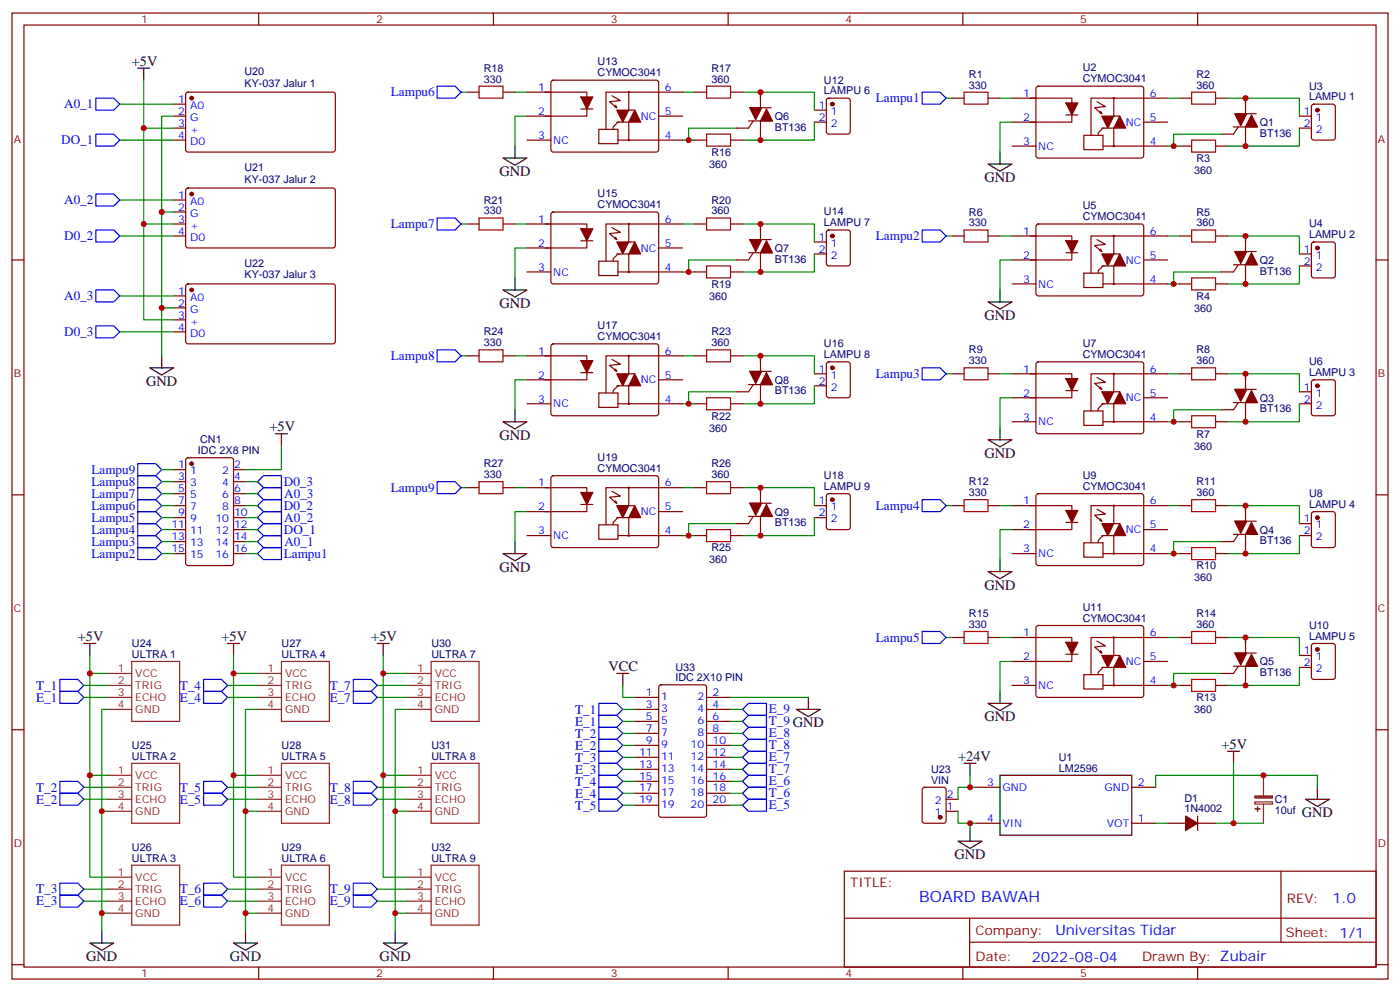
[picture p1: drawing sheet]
<svg xmlns="http://www.w3.org/2000/svg" width="412mm" height="292mm" viewBox="0 0 412 292" stroke-linecap="round" stroke-linejoin="round" font-family="sans-serif">
<g fill="none" stroke="#870000" stroke-width=".35">
<path d="M3.5 3.8h405.4v284.4h-405.4zM7.1 7.4h398.2v277.3h-398.2zM76.2 3.8v3.6M145.3 3.8v3.6M214.5 3.8v3.6M283.6 3.8v3.6M352.8 3.8v3.6M51.2 34.2h3.5M51.2 37.7h3.5M51.2 30.7h3.5M54.9 27.3l.5-.2 42.9 .1 .5 .6-.1 16.5-.6 .5-43-.1-.4-.6v-16.3zM137.6 27.1h3.5"/>
<path d="M148.2 27.1h3.5M155.2 34.2h7.1M155.2 27.1h7.1M160.5 27.1h12.4v7.1h-12.4M162.5 23.8l.5-.2 30.6 .1 .4 .6v20l-.7 .5-30.6-.1-.4-.6v-19.8zM171.1 32.1h3.5M176.4 38.1h5.6v4.2h-5.6zM180.3 28.2l2.4 1.4-3.1 .4 2.1 1.7-.4-.7M181 31.4l.7 .3M181.7 35.9h3.5v5.3h15.9M182.4 35.9h-.4l-1.4 1.5v.7M185.2 27.1h-6.7v11"/>
<path d="M194 34.2h7.1M201.1 27.1h-15.9v5.3h1.8M204.6 27.1h3.5M215.2 27.1h3.5M220.5 35.6h7M220.8 31.7h6.4M221.9 35.6l-1.4 2.1h-3.5M224 27.1v4.6M224 35.6v5.6M239.9 35.9h3.5M239.9 32.4h3.5M243.7 29.1l.4-.2h5.7l.6 .4 .1 9.5-.5 .6-5.9 .1-.6-.5-.1-9.4z"/>
<path d="M280.5 28.9h3.5M291 28.9h3.6M298.1 28.9h7.1M298.1 35.9h7.1M303.4 28.9h12.3v7h-12.3M305.4 25.6l.5-.2h30.6l.4 .7-.1 20-.6 .4h-30.6l-.4-.7v-19.7zM314 33.8h3.5M319.3 39.8h5.6v4.3h-5.6zM323.1 30l2.5 1.4-3.2 .3 2.2 1.8-.4-.7M323.8 33.1l.8 .4M324.6 37.7h3.5v5.3h15.9M325.3 37.7h-.4l-1.4 1.4v.7"/>
<path d="M328.1 28.9h-6.7v10.9M336.9 35.9h7.1M344 28.9h-15.9v5.3h1.7M347.5 28.9h3.5M358.1 28.9h3.5M363.4 37.4h7M363.7 33.5h6.4M364.8 37.4l-1.4 2.1h-3.6M366.9 28.9v4.6M366.9 37.4v5.6M382.8 34.2h3.5M382.8 37.7h3.5"/>
<path d="M386.5 30.9l.5-.2h5.6l.7 .4v9.4l-.4 .7h-5.9l-.7-.4v-9.4zM51.2 41.2h3.5M51.2 58.9h3.5M54.9 55.6l.5-.2h42.9l.5 .7-.1 16.5-.6 .4-43-.1-.4-.6v-16.2zM155.2 41.2h7.1M182 41.2h3.2M204.6 41.2h3.5M215.2 41.2h3.5M298.1 43h7.1M324.9 43h3.2M347.5 43h3.5M358.1 43h3.5"/>
<path d="M3.5 76.5h3.6M51.2 69.5h3.5M51.2 65.9h3.5M51.2 62.4h3.5M137.6 65.9h3.5M148.2 65.9h3.5M155.2 65.9h7.1M155.2 73h7.1M160.5 65.9h12.4v7.1h-12.4M162.5 62.6l.5-.2 30.6 .1 .4 .6v20l-.7 .5-30.6-.1-.4-.6v-19.8zM171.1 70.9h3.5M176.4 76.9h5.6v4.2h-5.6z"/>
<path d="M180.3 67l2.4 1.4-3.1 .4 2.1 1.7-.4-.7M181 70.2l.7 .3M181.7 74.8h3.5v5.2h15.9M182.4 74.8h-.4l-1.4 1.4v.7M185.2 65.9h-6.7v11M194 73h7.1M201.1 65.9h-15.9v5.3h1.8M204.6 65.9h3.5M215.2 65.9h3.5M220.5 74.4h7M220.8 70.5h6.4M221.9 74.4l-1.4 2.1h-3.5"/>
<path d="M224 65.9v4.6M224 74.4v5.6M239.9 74.8h3.5M239.9 71.2h3.5M243.7 67.9l.4-.2h5.7l.6 .4 .1 9.5-.5 .6-5.9 .1-.6-.5-.1-9.4zM280.5 69.5h3.5M291 69.5h3.6M298.1 76.5h7.1M298.1 69.5h7.1M303.4 69.5h12.3v7h-12.3M305.4 66.1l.5-.2 30.6 .1 .4 .6-.1 20.1-.6 .4-30.6-.1-.4-.6v-19.8zM314 74.4h3.5"/>
<path d="M323.1 70.5l2.5 1.4-3.2 .4 2.2 1.7-.4-.7M323.8 73.7l.8 .3M324.6 78.3h3.5v5.3h15.9M325.3 78.3h-.4l-1.4 1.4v.7M328.1 69.5h-6.7v10.9M336.9 76.5h7.1M344 69.5h-15.9v5.3h1.7M347.5 69.5h3.5M358.1 69.5h3.5M363.4 77.9h7M363.7 74h6.4M364.8 77.9l-1.4 2.1h-3.6"/>
<path d="M366.9 69.5v4.5M366.9 77.9v5.7M382.8 74.8h3.5M382.8 78.3h3.5M386.5 71.4l.5-.2h5.6l.7 .5v9.4l-.4 .7h-5.9l-.7-.5v-9.4zM405.3 76.5h3.6M51.2 87.1h3.5M51.2 90.6h3.5M51.2 94.2h3.5M51.2 97.7h3.5M54.9 83.8l.5-.2h42.9l.5 .7-.1 16.5-.6 .4-43-.1-.4-.6v-16.2zM155.2 80h7.1"/>
<path d="M182 80h3.2M204.6 80h3.5M215.2 80h3.5M298.1 83.6h7.1M319.3 80.4h5.6v4.2h-5.6zM324.9 83.6h3.2M347.5 83.6h3.5M358.1 83.6h3.5M137.6 104.7h3.5M148.2 104.7h3.5M155.2 118.9h7.1M155.2 104.7h7.1"/>
<path d="M155.2 111.8h7.1M160.5 104.7h12.4v7.1h-12.4M162.5 101.4l.5-.2 30.6 .1 .4 .6v20l-.7 .5-30.6-.1-.4-.6v-19.8zM171.1 109.7h3.5M176.4 115.7h5.6v4.2h-5.6zM180.3 105.8l2.4 1.4-3.1 .4 2.1 1.7-.4-.7M181 109l.7 .3M181.7 113.6h3.5v5.3h15.9M182 118.9h3.2M182.4 113.6h-.4l-1.4 1.4v.7M185.2 104.7h-6.7v11M194 111.8h7.1"/>
<path d="M201.1 104.7h-15.9v5.3h1.8M204.6 118.9h3.5M204.6 104.7h3.5M215.2 118.9h3.5M215.2 104.7h3.5M220.5 113.2h7M220.8 109.3h6.4M221.9 113.2l-1.4 2.1h-3.5M224 104.7v4.6M224 113.2v5.7M239.9 110h3.5M239.9 113.6h3.5"/>
<path d="M243.7 106.7l.4-.2h5.7l.6 .4 .1 9.5-.5 .6-5.9 .1-.6-.5-.1-9.4zM280.5 110h3.5M291 110h3.6M298.1 110h7.1M298.1 117.1h7.1M303.4 110h12.3v7.1h-12.3M305.4 106.7l.5-.2 30.6 .1 .4 .6-.1 20-.6 .5-30.6-.1-.4-.6v-19.8zM314 115h3.5M323.1 111.1l2.5 1.4-3.2 .4 2.2 1.7-.4-.7M323.8 114.3l.8 .3M324.6 118.9h3.5v5.2h15.9M325.3 118.9h-.4l-1.4 1.4v.7"/>
<path d="M328.1 110h-6.7v11M336.9 117.1h7.1M344 110h-15.9v5.3h1.7M347.5 110h3.5M358.1 110h3.5M363.4 118.5h7M363.7 114.6h6.4M364.8 118.5l-1.4 2.1h-3.6M366.9 110v4.6M366.9 118.5v5.6M382.8 115.3h3.5M382.8 118.9h3.5"/>
<path d="M386.5 112l.5-.2h5.6l.7 .4v9.5l-.4 .6-5.9 .1-.7-.5v-9.4zM51.2 138.3h3.5M54.9 134.9l.5-.2h12.7l.6 .5 .1 30.6-.5 .6-12.9 .1-.7-.5v-30.6zM68.8 138.3h3.5M298.1 124.1h7.1M319.3 121h5.6v4.2h-5.6zM324.9 124.1h3.2M347.5 124.1h3.5M358.1 124.1h3.5M3.5 145.7h3.6M51.2 159.4h3.5M51.2 148.8h3.5"/>
<path d="M51.2 155.9h3.5M51.2 152.4h3.5M51.2 141.8h3.5M51.2 145.3h3.5M68.8 159.4h3.5M68.8 148.8h3.5M68.8 155.9h3.5M68.8 152.4h3.5M68.8 141.8h3.5M68.8 145.3h3.5M137.6 143.5h3.5M148.2 143.5h3.5"/>
<path d="M155.2 157.7h7.1M155.2 143.5h7.1M155.2 150.6h7.1M160.5 143.5h12.4v7.1h-12.4M162.5 140.2l.5-.2 30.6 .1 .4 .6v20.1l-.7 .4-30.6-.1-.4-.6v-19.8zM171.1 148.5h3.5M176.4 154.5h5.6v4.2h-5.6zM180.3 144.6l2.4 1.4-3.1 .4 2.1 1.7-.4-.7M181 147.8l.7 .3M181.7 152.4h3.5v5.3h15.9M182 157.7h3.2M182.4 152.4h-.4l-1.4 1.4v.7"/>
<path d="M185.2 143.5h-6.7v11M194 150.6h7.1M201.1 143.5h-15.9v5.3h1.8M204.6 157.7h3.5M204.6 143.5h3.5M215.2 157.7h3.5M215.2 143.5h3.5M220.5 152h7M220.8 148.1h6.4M221.9 152l-1.4 2.1h-3.5M224 143.5v4.6M224 152v5.7"/>
<path d="M239.9 148.8h3.5M239.9 152.4h3.5M243.7 145.5l.4-.2h5.7l.6 .4 .1 9.5-.5 .6-5.9 .1-.6-.5-.1-9.4zM280.5 148.8h3.5M291 148.8h3.6M298.1 148.8h7.1M298.1 155.9h7.1M303.4 148.8h12.3v7.1h-12.3M305.4 145.5l.5-.2 30.6 .1 .4 .6-.1 20-.6 .5-30.6-.1-.4-.6v-19.8zM314 153.8h3.5M319.3 159.8h5.6v4.2h-5.6zM323.1 149.9l2.5 1.4-3.2 .4 2.2 1.7-.4-.7"/>
<path d="M323.8 153.1l.8 .3M324.6 157.7h3.5v5.2h15.9M325.3 157.7h-.4l-1.4 1.4v.7M328.1 148.8h-6.7v11M336.9 155.9h7.1M344 148.8h-15.9v5.3h1.7M347.5 148.8h3.5M358.1 148.8h3.5M363.4 157.3h7M363.7 153.4h6.4M364.8 157.3l-1.4 2.1h-3.6M366.9 148.8v4.6"/>
<path d="M366.9 157.3v5.6M382.8 154.1h3.5M382.8 157.7h3.5M386.5 150.8l.5-.2h5.6l.7 .4v9.5l-.4 .6-5.9 .1-.7-.5v-9.4zM405.3 145.7h3.6M51.2 162.9h3.5M68.8 162.9h3.5M298.1 162.9h7.1M324.9 162.9h3.2M347.5 162.9h3.5M358.1 162.9h3.5M280.5 187.6h3.5"/>
<path d="M291 187.6h3.6M298.1 187.6h7.1M298.1 194.7h7.1M303.4 187.6h12.3v7.1h-12.3M305.4 184.3l.5-.2 30.6 .1 .4 .6-.1 20.1-.6 .4-30.6-.1-.4-.6v-19.8zM314 192.6h3.5M319.3 198.6h5.6v4.2h-5.6zM323.1 188.7l2.5 1.4-3.2 .4 2.2 1.7-.4-.7M323.8 191.9l.8 .3M324.6 196.5h3.5v5.3h15.9M325.3 196.5h-.4l-1.4 1.4v.7M328.1 187.6h-6.7v11"/>
<path d="M336.9 194.7h7.1M344 187.6h-15.9v5.3h1.7M347.5 187.6h3.5M358.1 187.6h3.5M363.4 196.1h7M363.7 192.2h6.4M364.8 196.1l-1.4 2.1h-3.6M366.9 187.6v4.6M366.9 196.1v5.7M382.8 192.9h3.5M382.8 196.5h3.5M386.5 189.6l.5-.2h5.6l.7 .4v9.5l-.4 .6-5.9 .1-.7-.5v-9.4z"/>
<path d="M3.5 214.8h3.6M187 219.4h7M187 215.9h7M187 212.3h7M187 208.8h7M187 205.3h7M194.3 201.8l.4-.2h12.7l.7 .4v37.9l-.4 .6-13 .1-.6-.5-.1-37.8zM208.1 219.4h7.1M208.1 215.9h7.1M208.1 212.3h7.1M208.1 208.8h7.1M208.1 205.3h7.1"/>
<path d="M298.1 201.8h7.1M324.9 201.8h3.2M347.5 201.8h3.5M358.1 201.8h3.5M405.3 214.8h3.6M187 237h7M187 233.5h7M187 230h7M187 226.4h7M187 222.9h7M208.1 237h7.1M208.1 233.5h7.1"/>
<path d="M208.1 230h7.1M208.1 226.4h7.1M208.1 222.9h7.1M271.9 231.9l.4-.2h5.7l.6 .5 .1 9.4-.5 .7h-5.9l-.6-.4-.1-9.5zM278.7 238.8h3.5M278.7 235.3h3.5M287.5 231.7h7.1M333.4 231.7h7M248.7 256.4h156.6v28.3h-156.6zM287.5 242.3h7.1M333.4 242.3h7M344 242.3h5.2"/>
<path d="M352.8 240.2v4.2M352.8 242.3h5.3M377.3 256.5v20.8M248.7 270.3h156.5M285.6 277.3h119.6M285.6 270.3v14.1M3.5 284h3.6M76.2 284.7v3.5M145.3 284.7v3.5M214.5 284.7v3.5M283.6 284.7v3.5M352.8 284.7v3.5"/>
<path d="M405.3 284h3.6"/>
<circle cx="185.2" cy="27.1" r=".18"/>
<circle cx="328.1" cy="28.9" r=".18"/>
<circle cx="185.2" cy="41.2" r=".18"/>
<circle cx="328.1" cy="43" r=".18"/>
<circle cx="185.2" cy="65.9" r=".18"/>
<circle cx="328.1" cy="69.5" r=".18"/>
<circle cx="185.2" cy="80" r=".18"/>
<circle cx="328.1" cy="83.6" r=".18"/>
<circle cx="185.2" cy="118.9" r=".18"/>
<circle cx="185.2" cy="104.7" r=".18"/>
<circle cx="328.1" cy="110" r=".18"/>
<circle cx="328.1" cy="124.1" r=".18"/>
<circle cx="185.2" cy="157.7" r=".18"/>
<circle cx="185.2" cy="143.5" r=".18"/>
<circle cx="328.1" cy="148.8" r=".18"/>
<circle cx="328.1" cy="162.9" r=".18"/>
<circle cx="328.1" cy="187.6" r=".18"/>
<circle cx="328.1" cy="201.8" r=".18"/>
</g>
<g fill="none" stroke="#000" stroke-width=".35">
<path d="M40.6 20.1h3.5M42.3 20.1v3.5M148.2 46.5h7l-3.5 2.1zM151.7 43v3.5M291 48.3h7.1l-3.5 2.1zM294.6 44.8v3.5M148.2 85.3h7l-3.5 2.2zM151.7 81.8v3.5M291 88.9h7.1l-3.5 2.1zM294.6 85.3v3.6M44.1 108.3h7.1l-3.6 2.1zM47.6 104.7v3.6"/>
<path d="M81.1 127.7h3.6M82.9 127.7v3.5M148.2 124.1h7l-3.5 2.2zM151.7 120.6v3.5M291 129.4h7.1l-3.5 2.2zM294.6 125.9v3.5M151.7 159.4v3.5M148.2 162.9h7l-3.5 2.2zM291 168.2h7.1l-3.5 2.2zM294.6 164.7v3.5M24.7 189.4h3.5M26.5 189.4v3.5"/>
<path d="M67 189.4h3.6M68.8 189.4v3.5M111.1 189.4h3.6M112.9 189.4v3.5M181.7 198.2h3.5M183.4 198.2v3.6M234.6 208.8h7.1l-3.6 2.1zM238.1 205.3v3.5M291 207h7.1l-3.5 2.2zM294.6 203.5v3.5M284 224.7h3.5M285.8 224.7v3.5"/>
<path d="M294.6 228.2h38.8v17.7h-38.8zM361.6 221.2h3.5M363.4 221.2v3.5M384.5 235.3h7.1l-3.5 2.1zM388.1 231.7v3.6M282.2 247.6h7.1l-3.5 2.1zM285.8 244.1v3.5M26.5 277.6h7l-3.5 2.1zM30 274.1v3.5M68.8 277.6h7l-3.5 2.1zM72.3 274.1v3.5M112.9 277.6h7l-3.5 2.1z"/>
<path d="M116.4 274.1v3.5"/>
</g>
<g fill="#870000" stroke="#870000" stroke-width=".35">
<path d="M324.6 34.2h3.5l-1.8 3.5z"/>
<path d="M329.8 34.2l1.8 3.5h-3.5z"/>
<path d="M314 30.3h3.5l-1.8 3.5z"/>
<path d="M368.7 33.8l1.7 3.6h-3.5z"/>
<path d="M363.7 33.5h3.5l-1.7 3.5z"/>
<path d="M368.7 74.4l1.7 3.5h-3.5z"/>
<path d="M363.7 74h3.5l-1.7 3.6z"/>
<path d="M324.6 74.8h3.5l-1.8 3.5z"/>
<path d="M329.8 74.8l1.8 3.5h-3.5z"/>
<path d="M314 70.9h3.5l-1.8 3.5z"/>
<path d="M368.7 115l1.7 3.5h-3.5z"/>
<path d="M363.7 114.6h3.5l-1.7 3.5z"/>
<path d="M324.6 115.3h3.5l-1.8 3.6z"/>
<path d="M329.8 115.3l1.8 3.6h-3.5z"/>
<path d="M314 111.4h3.5l-1.8 3.6z"/>
<path d="M368.7 153.8l1.7 3.5h-3.5z"/>
<path d="M363.7 153.4h3.5l-1.7 3.6z"/>
<path d="M324.6 154.1h3.5l-1.8 3.6z"/>
<path d="M329.8 154.1l1.8 3.6h-3.5z"/>
<path d="M314 150.2h3.5l-1.8 3.6z"/>
<path d="M368.7 192.6l1.7 3.5h-3.5z"/>
<path d="M363.7 192.2h3.5l-1.7 3.6z"/>
<path d="M324.6 192.9h3.5l-1.8 3.6z"/>
<path d="M329.8 192.9l1.8 3.6h-3.5z"/>
<path d="M314 189.1h3.5l-1.8 3.5z"/>
<path d="M225.8 32.1l1.7 3.5h-3.5z"/>
<path d="M220.8 31.7h3.6l-1.8 3.5z"/>
<path d="M181.7 32.4h3.5l-1.8 3.5z"/>
<path d="M187 32.4l1.7 3.5h-3.5z"/>
<path d="M171.1 28.5h3.5l-1.7 3.6z"/>
<path d="M225.8 70.9l1.7 3.5h-3.5z"/>
<path d="M220.8 70.5h3.6l-1.8 3.5z"/>
<path d="M181.7 71.2h3.5l-1.8 3.6z"/>
<path d="M187 71.2l1.7 3.6h-3.5z"/>
<path d="M171.1 67.3h3.5l-1.7 3.6z"/>
<path d="M225.8 109.7l1.7 3.5h-3.5z"/>
<path d="M220.8 109.3h3.6l-1.8 3.6z"/>
<path d="M181.7 110h3.5l-1.8 3.6z"/>
<path d="M187 110l1.7 3.6h-3.5z"/>
<path d="M171.1 106.2h3.5l-1.7 3.5z"/>
<path d="M225.8 148.5l1.7 3.5h-3.5z"/>
<path d="M220.8 148.1h3.6l-1.8 3.6z"/>
<path d="M181.7 148.8h3.5l-1.8 3.6z"/>
<path d="M187 148.8l1.7 3.6h-3.5z"/>
<path d="M171.1 145h3.5l-1.7 3.5z"/>
<path d="M349.2 240.2l3.6 2.1-3.6 2.1z"/>
<circle cx="388.1" cy="32.4" r=".53"/>
<circle cx="388.1" cy="73" r=".53"/>
<circle cx="388.1" cy="113.6" r=".53"/>
<circle cx="388.1" cy="152.4" r=".53"/>
<circle cx="388.1" cy="191.2" r=".53"/>
<circle cx="245.2" cy="30.7" r=".53"/>
<circle cx="245.2" cy="69.5" r=".53"/>
<circle cx="245.2" cy="108.3" r=".53"/>
<circle cx="245.2" cy="147.1" r=".53"/>
<circle cx="56.4" cy="136.5" r=".53"/>
<circle cx="56.4" cy="28.9" r=".53"/>
<circle cx="56.4" cy="57.1" r=".53"/>
<circle cx="56.4" cy="85.3" r=".53"/>
<circle cx="276.9" cy="240.6" r=".53"/>
</g>
<g fill="none" stroke="#a10000" stroke-width=".35">
<path d="M141.1 25.4h7.1v3.5h-7.1zM208.1 39.5h7.1v3.5h-7.1zM208.1 25.4h7.1v3.5h-7.1zM284 27.1h7v3.6h-7zM351 27.1h7.1v3.6h-7.1zM351 41.2h7.1v3.6h-7.1zM141.1 64.2h7.1v3.5h-7.1zM208.1 78.3h7.1v3.5h-7.1zM208.1 64.2h7.1v3.5h-7.1zM284 67.7h7v3.5h-7zM351 67.7h7.1v3.5h-7.1zM351 81.8h7.1v3.5h-7.1z"/>
<path d="M141.1 103h7.1v3.5h-7.1zM208.1 117.1h7.1v3.5h-7.1zM208.1 103h7.1v3.5h-7.1zM284 108.3h7v3.5h-7zM351 108.3h7.1v3.5h-7.1zM351 122.4h7.1v3.5h-7.1zM141.1 141.8h7.1v3.5h-7.1zM208.1 155.9h7.1v3.5h-7.1zM208.1 141.8h7.1v3.5h-7.1zM284 147.1h7v3.5h-7zM351 147.1h7.1v3.5h-7.1zM351 161.2h7.1v3.5h-7.1z"/>
<path d="M284 185.9h7v3.5h-7zM351 200h7.1v3.5h-7.1zM351 185.9h7.1v3.5h-7.1z"/>
</g>
<g fill="none" stroke="#008700" stroke-width=".35">
<path d="M35.3 30.7h15.9M42.3 23.6v70.6h8.9M42.3 37.7h8.9M51.2 34.2h-3.6v70.5M135.8 27.1h1.8M151.7 27.1h3.5M155.2 34.2h-3.5v8.8M201.1 27.1h3.5M217 37.7h-14.2v3.5M218.7 27.1h21.2v5.3M239.9 35.9v5.3h-21.2M278.7 28.9h1.8"/>
<path d="M294.6 28.9h3.5M298.1 35.9h-3.5v8.9M344 28.9h3.5M359.8 39.5h-14.1v3.5M361.6 28.9h21.2v5.3M382.8 37.7v5.3h-21.2M35.3 41.2h15.9M35.3 58.9h15.9M201.1 41.2h3.5M344 43h3.5M35.3 69.5h15.9M42.3 65.9h8.9"/>
<path d="M47.6 62.4h3.6M135.8 65.9h1.8M151.7 65.9h3.5M155.2 73h-3.5v8.8M201.1 65.9h3.5M217 76.5h-14.2v3.5M218.7 65.9h21.2v5.3M239.9 74.8v5.2h-21.2M278.7 69.5h1.8M294.6 69.5h3.5M298.1 76.5h-3.5v8.8M344 69.5h3.5"/>
<path d="M361.6 69.5h21.2v5.3M382.8 78.3v5.3h-21.2M35.3 87.1h15.9M35.3 97.7h15.9M47.6 90.6h3.6M201.1 80h3.5M344 83.6h3.5M359.8 80h-14.1v3.6M135.8 104.7h1.8M151.7 104.7h3.5M155.2 111.8h-3.5v8.8M201.1 104.7h3.5"/>
<path d="M201.1 118.9h3.5M217 115.3h-14.2v3.6M218.7 104.7h21.2v5.3M239.9 113.6v5.3h-21.2M278.7 110h1.8M294.6 110h3.5M298.1 117.1h-3.5v8.8M344 110h3.5M361.6 110h21.2v5.3M382.8 118.9v5.2h-21.2M47.6 138.3h3.6M82.9 131.2v7.1h-10.6"/>
<path d="M344 124.1h3.5M359.8 120.6h-14.1v3.5M47.6 148.8h3.6M47.6 159.4h3.6M47.6 141.8h3.6M47.6 145.3h3.6M47.6 152.4h3.6M47.6 155.9h3.6M72.3 148.8h3.5M72.3 159.4h3.5M72.3 141.8h3.5M72.3 145.3h3.5"/>
<path d="M72.3 152.4h3.5M72.3 155.9h3.5M135.8 143.5h1.8M151.7 143.5h3.5M155.2 150.6h-3.5v8.8M201.1 143.5h3.5M201.1 157.7h3.5M217 154.1h-14.2v3.6M218.7 143.5h21.2v5.3M239.9 152.4v5.3h-21.2M278.7 148.8h1.8M294.6 148.8h3.5"/>
<path d="M298.1 155.9h-3.5v8.8M344 148.8h3.5M359.8 159.4h-14.1v3.5M361.6 148.8h21.2v5.3M382.8 157.7v5.2h-21.2M47.6 162.9h3.6M72.3 162.9h3.5M344 162.9h3.5M26.5 192.9v65.3h5.2M26.5 198.2h5.2M68.8 192.9v65.3h7M68.8 198.2h7"/>
<path d="M112.9 192.9v65.3h7M112.9 198.2h7M278.7 187.6h1.8M294.6 187.6h3.5M298.1 194.7h-3.5v8.8M344 187.6h3.5M359.8 198.2h-14.1v3.6M361.6 187.6h21.2v5.3M382.8 196.5v5.3h-21.2M24.7 201.8h7M24.7 205.3h7M31.7 208.8h-1.7v65.3"/>
<path d="M67 201.8h8.8M67 205.3h8.8M75.8 208.8h-3.5v65.3M111.1 201.8h8.8M111.1 205.3h8.8M119.9 208.8h-3.5v65.3M183.4 201.8v3.5h3.6M183.4 208.8h3.6M183.4 212.3h3.6M183.4 215.9h3.6M183.4 219.4h3.6M215.2 205.3h22.9"/>
<path d="M215.2 208.8h3.5M215.2 212.3h3.5M215.2 215.9h3.5M215.2 219.4h3.5M344 201.8h3.5M24.7 231.7h7M24.7 235.3h7M26.5 228.2h5.2M30 238.8h1.7M67 231.7h8.8M67 235.3h8.8M68.8 228.2h7"/>
<path d="M72.3 238.8h3.5M111.1 231.7h8.8M111.1 235.3h8.8M112.9 228.2h7M116.4 238.8h3.5M183.4 222.9h3.6M183.4 226.4h3.6M183.4 230h3.6M183.4 233.5h3.6M183.4 237h3.6M215.2 222.9h3.5M215.2 226.4h3.5"/>
<path d="M215.2 230h3.5M215.2 233.5h3.5M215.2 237h3.5M282.2 238.8v3.5h5.3M285.8 228.2v3.5M287.5 231.7h-5.3v3.6M340.4 231.7v-3.5h47.7v3.5M363.4 224.7v17.6M285.8 242.3v1.8M340.4 242.3h3.6M358.1 242.3h14.1M24.7 261.7h7"/>
<path d="M24.7 265.3h7M30 268.8h1.7M67 261.7h8.8M67 265.3h8.8M72.3 268.8h3.5M111.1 261.7h8.8M111.1 265.3h8.8M116.4 268.8h3.5"/>
</g>
<g fill="none" stroke="#00f" stroke-width=".35">
<path d="M28.2 28.9h5.3l1.8 1.8-1.8 1.7h-5.3zM28.2 39.5h5.3l1.8 1.7-1.8 1.8h-5.3zM128.8 25.4h5.3l1.7 1.7-1.7 1.8h-5.3zM271.6 27.1h5.3l1.8 1.8-1.8 1.8h-5.3zM28.2 57.1h5.3l1.8 1.8-1.8 1.7h-5.3zM28.2 67.7h5.3l1.8 1.8-1.8 1.7h-5.3zM128.8 64.2h5.3l1.7 1.7-1.7 1.8h-5.3zM271.6 67.7h5.3l1.8 1.8-1.8 1.7h-5.3zM28.2 85.3h5.3l1.8 1.8-1.8 1.8h-5.3zM28.2 95.9h5.3l1.8 1.8-1.8 1.7h-5.3zM128.8 103h5.3l1.7 1.7-1.7 1.8h-5.3zM271.6 108.3h5.3l1.8 1.7-1.8 1.8h-5.3z"/>
<path d="M40.6 136.5h5.3l1.7 1.8-1.7 1.7h-5.3zM40.6 157.7h5.3l1.7 1.7-1.7 1.8h-5.3zM40.6 154.1h5.3l1.7 1.8-1.7 1.8h-5.3zM40.6 150.6h5.3l1.7 1.8-1.7 1.7h-5.3zM40.6 147.1h5.3l1.7 1.7-1.7 1.8h-5.3zM40.6 143.5h5.3l1.7 1.8-1.7 1.8h-5.3zM40.6 140h5.3l1.7 1.8-1.7 1.7h-5.3zM75.8 159.4l1.8-1.7h5.3v3.5h-5.3zM75.8 155.9l1.8-1.8h5.3v3.6h-5.3zM75.8 152.4l1.8-1.8h5.3v3.5h-5.3zM75.8 148.8l1.8-1.7h5.3v3.5h-5.3zM75.8 145.3l1.8-1.8h5.3v3.6h-5.3z"/>
<path d="M75.8 141.8l1.8-1.8h5.3v3.5h-5.3zM128.8 141.8h5.3l1.7 1.7-1.7 1.8h-5.3zM271.6 147.1h5.3l1.8 1.7-1.8 1.8h-5.3zM40.6 161.2h5.3l1.7 1.7-1.7 1.8h-5.3zM75.8 162.9l1.8-1.7h5.3v3.5h-5.3zM17.6 200h5.3l1.8 1.8-1.8 1.7h-5.3zM60 200h5.3l1.7 1.8-1.7 1.7h-5.3zM104.1 200h5.3l1.7 1.8-1.7 1.7h-5.3zM271.6 185.9h5.3l1.8 1.7-1.8 1.8h-5.3zM17.6 203.5h5.3l1.8 1.8-1.8 1.7h-5.3zM60 203.5h5.3l1.7 1.8-1.7 1.7h-5.3zM104.1 203.5h5.3l1.7 1.8-1.7 1.7h-5.3z"/>
<path d="M176.4 207h5.3l1.7 1.8-1.7 1.8h-5.3zM176.4 210.6h5.3l1.7 1.7-1.7 1.8h-5.3zM176.4 214.1h5.3l1.7 1.8-1.7 1.7h-5.3zM176.4 217.6h5.3l1.7 1.8-1.7 1.8h-5.3zM218.7 212.3l1.8-1.7h5.3v3.5h-5.3zM218.7 215.9l1.8-1.8h5.3v3.5h-5.3zM218.7 208.8l1.8-1.8h5.3v3.6h-5.3zM220.5 217.6h5.3v3.6h-5.3l-1.8-1.8zM17.6 230h5.3l1.8 1.7-1.8 1.8h-5.3zM17.6 233.5h5.3l1.8 1.8-1.8 1.7h-5.3zM60 230h5.3l1.7 1.7-1.7 1.8h-5.3zM60 233.5h5.3l1.7 1.8-1.7 1.7h-5.3z"/>
<path d="M104.1 230h5.3l1.7 1.7-1.7 1.8h-5.3zM104.1 233.5h5.3l1.7 1.8-1.7 1.7h-5.3zM176.4 221.2h5.3l1.7 1.7-1.7 1.8h-5.3zM176.4 228.2h5.3l1.7 1.8-1.7 1.7h-5.3zM176.4 235.3h5.3l1.7 1.7-1.7 1.8h-5.3zM176.4 224.7h5.3l1.7 1.7-1.7 1.8h-5.3zM176.4 231.7h5.3l1.7 1.8-1.7 1.8h-5.3zM218.7 233.5l1.8-1.8h5.3v3.6h-5.3zM218.7 226.4l1.8-1.7h5.3v3.5h-5.3zM218.7 237l1.8-1.7h5.3v3.5h-5.3zM218.7 230l1.8-1.8h5.3v3.5h-5.3zM218.7 222.9l1.8-1.7h5.3v3.5h-5.3z"/>
<path d="M17.6 260h5.3l1.8 1.7-1.8 1.8h-5.3zM60 260h5.3l1.7 1.7-1.7 1.8h-5.3zM104.1 260h5.3l1.7 1.7-1.7 1.8h-5.3zM17.6 263.5h5.3l1.8 1.8-1.8 1.7h-5.3zM60 263.5h5.3l1.7 1.8-1.7 1.7h-5.3zM104.1 263.5h5.3l1.7 1.8-1.7 1.7h-5.3z"/>
</g>
<g fill="none" stroke="#8c2424" stroke-width=".35">
<path d="M31.7 198.2h7.1M38.8 194.7h14.1v17.6h-14.1zM75.8 198.2h7.1M82.9 194.7h14.1v17.6h-14.1zM119.9 198.2h7.1M127 194.7h14.1v17.6h-14.1zM31.7 201.8h7.1M31.7 205.3h7.1M31.7 208.8h7.1M75.8 201.8h7.1M75.8 205.3h7.1M75.8 208.8h7.1"/>
<path d="M119.9 201.8h7.1M119.9 205.3h7.1M119.9 208.8h7.1M31.7 228.2h7.1M31.7 231.7h7.1M31.7 235.3h7.1M31.7 238.8h7.1M38.8 224.7h14.1v17.6h-14.1zM75.8 228.2h7.1M75.8 231.7h7.1M75.8 235.3h7.1M75.8 238.8h7.1"/>
<path d="M82.9 224.7h14.1v17.6h-14.1zM119.9 228.2h7.1M119.9 231.7h7.1M119.9 235.3h7.1M119.9 238.8h7.1M127 224.7h14.1v17.6h-14.1zM369.6 236h5.2v.7h-5.2zM372.2 228.2v6M372.2 236.7v5.6M31.7 258.2h7.1M38.8 254.7h14.1v17.6h-14.1zM75.8 258.2h7.1"/>
<path d="M82.9 254.7h14.1v17.6h-14.1zM119.9 258.2h7.1M127 254.7h14.1v17.6h-14.1zM31.7 261.7h7.1M31.7 265.3h7.1M31.7 268.8h7.1M75.8 261.7h7.1M75.8 265.3h7.1M75.8 268.8h7.1M119.9 261.7h7.1M119.9 265.3h7.1M119.9 268.8h7.1"/>
</g>
<g fill="#8c2424" stroke="#8c2424" stroke-width=".35">
<path d="M369.6 234.3h5.2v.6h-5.2z"/>
<path d="M369.7 238.1h1.4z"/>
<path d="M370.4 237.4l.1 1.4z"/>
</g>
<g fill="#c00">
<circle cx="345.7" cy="43" r=".88"/>
<circle cx="366.9" cy="28.9" r=".88"/>
<circle cx="366.9" cy="43" r=".88"/>
<circle cx="366.9" cy="83.6" r=".88"/>
<circle cx="366.9" cy="69.5" r=".88"/>
<circle cx="345.7" cy="83.6" r=".88"/>
<circle cx="366.9" cy="124.1" r=".88"/>
<circle cx="366.9" cy="110" r=".88"/>
<circle cx="345.7" cy="124.1" r=".88"/>
<circle cx="366.9" cy="162.9" r=".88"/>
<circle cx="366.9" cy="148.8" r=".88"/>
<circle cx="345.7" cy="162.9" r=".88"/>
<circle cx="366.9" cy="201.8" r=".88"/>
<circle cx="366.9" cy="187.6" r=".88"/>
<circle cx="345.7" cy="201.8" r=".88"/>
<circle cx="224" cy="41.2" r=".88"/>
<circle cx="224" cy="27.1" r=".88"/>
<circle cx="202.8" cy="41.2" r=".88"/>
<circle cx="224" cy="80" r=".88"/>
<circle cx="224" cy="65.9" r=".88"/>
<circle cx="202.8" cy="80" r=".88"/>
<circle cx="224" cy="118.9" r=".88"/>
<circle cx="224" cy="104.7" r=".88"/>
<circle cx="202.8" cy="118.9" r=".88"/>
<circle cx="224" cy="157.7" r=".88"/>
<circle cx="224" cy="143.5" r=".88"/>
<circle cx="202.8" cy="157.7" r=".88"/>
<circle cx="47.6" cy="62.4" r=".88"/>
<circle cx="47.6" cy="90.6" r=".88"/>
<circle cx="42.3" cy="65.9" r=".88"/>
<circle cx="42.3" cy="37.7" r=".88"/>
<circle cx="285.8" cy="231.7" r=".88"/>
<circle cx="285.8" cy="242.3" r=".88"/>
<circle cx="372.2" cy="228.2" r=".88"/>
<circle cx="363.4" cy="242.3" r=".88"/>
<circle cx="30" cy="238.8" r=".88"/>
<circle cx="30" cy="268.8" r=".88"/>
<circle cx="26.5" cy="228.2" r=".88"/>
<circle cx="26.5" cy="198.2" r=".88"/>
<circle cx="72.3" cy="238.8" r=".88"/>
<circle cx="72.3" cy="268.8" r=".88"/>
<circle cx="68.8" cy="228.2" r=".88"/>
<circle cx="68.8" cy="198.2" r=".88"/>
<circle cx="116.4" cy="238.8" r=".88"/>
<circle cx="116.4" cy="268.8" r=".88"/>
<circle cx="112.9" cy="228.2" r=".88"/>
<circle cx="112.9" cy="198.2" r=".88"/>
</g>
<text font-size="4.6" fill="#00f" x="270.8" y="265.5">BOARD BAWAH</text>
<g font-size="4.2">
<text x="38.8" y="19.4">+5V</text>
<text x="147.1" y="51.8">GND</text>
<text x="290" y="53.6">GND</text>
<text x="147.1" y="90.6">GND</text>
<text x="290" y="94.2">GND</text>
<text x="43" y="113.6">GND</text>
<text x="79.4" y="127">+5V</text>
<text x="147.1" y="129.4">GND</text>
<text x="290" y="134.7">GND</text>
<text x="147.1" y="168.2">GND</text>
<text x="290" y="173.5">GND</text>
<text x="22.9" y="188.7">+5V</text>
<text x="65.3" y="188.7">+5V</text>
<text x="109.4" y="188.7">+5V</text>
<text x="179.2" y="197.5">VCC</text>
<text x="290" y="212.3">GND</text>
<text x="359.8" y="220.5">+5V</text>
<text x="282.2" y="224">+24V</text>
<text x="383.5" y="240.6">GND</text>
<text x="281.2" y="252.9">GND</text>
<text x="25.4" y="282.9">GND</text>
<text x="67.7" y="282.9">GND</text>
<text x="111.8" y="282.9">GND</text>
</g>
<g font-size="4.2" fill="#00f">
<text x="392.5" y="265.7">1.0</text>
<text x="310.9" y="275.3">Universitas Tidar</text>
<text x="304" y="283.1">2022-08-04</text>
</g>
<g font-size="3.9" fill="#00f">
<text x="115.1" y="28.3">Lampu6</text>
<text x="18.9" y="31.9">A0_1</text>
<text x="258" y="30.1">Lampu1</text>
<text x="18" y="42.5">DO_1</text>
<text x="18.9" y="60.1">A0_2</text>
<text x="18.9" y="70.7">D0_2</text>
<text x="115.1" y="67.1">Lampu7</text>
<text x="258" y="70.7">Lampu2</text>
<text x="18.9" y="88.4">A0_3</text>
<text x="18.9" y="98.9">D0_3</text>
<text x="115.1" y="105.9">Lampu8</text>
<text x="258" y="111.3">Lampu3</text>
<text x="26.9" y="143">Lampu8</text>
<text x="26.9" y="139.5">Lampu9</text>
<text x="83.6" y="143">D0_3</text>
<text x="26.9" y="146.6">Lampu7</text>
<text x="83.7" y="146.7">A0_3</text>
<text x="115.1" y="144.7">Lampu9</text>
<text x="26.9" y="153.6">Lampu5</text>
<text x="26.9" y="150.1">Lampu6</text>
<text x="83.6" y="150.1">D0_2</text>
<text x="83.7" y="153.7">A0_2</text>
<text x="258" y="150">Lampu4</text>
<text x="26.9" y="160.7">Lampu3</text>
<text x="26.9" y="157.1">Lampu4</text>
<text x="83.6" y="157.1">DO_1</text>
<text x="83.8" y="160.6">A0_1</text>
<text x="26.9" y="164.2">Lampu2</text>
<text x="83.6" y="164.3">Lampu1</text>
<text x="258" y="188.9">Lampu5</text>
<text x="10.7" y="203">T_1</text>
<text x="53" y="203">T_4</text>
<text x="97.1" y="203">T_7</text>
<text x="10.7" y="206.5">E_1</text>
<text x="53" y="206.5">E_4</text>
<text x="97.1" y="206.5">E_7</text>
<text x="169.4" y="210.1">T_1</text>
<text x="169.4" y="213.6">E_1</text>
<text x="226.5" y="213.5">T_9 GND</text>
<text x="226.5" y="210">E_9</text>
<text x="169.4" y="217.1">T_2</text>
<text x="169.4" y="220.7">E_2</text>
<text x="226.5" y="220.6">T_8</text>
<text x="226.5" y="217.1">E_8</text>
<text x="169.4" y="224.2">T_3</text>
<text x="169.4" y="227.7">E_3</text>
<text x="226.5" y="227.6">T_7</text>
<text x="226.5" y="224.1">E_7</text>
<text x="10.7" y="233">T_2</text>
<text x="53" y="233">T_5</text>
<text x="97.1" y="233">T_8</text>
<text x="169.4" y="231.2">T_4</text>
<text x="226.5" y="231.2">E_6</text>
<text x="10.7" y="236.5">E_2</text>
<text x="53" y="236.5">E_5</text>
<text x="97.1" y="236.5">E_8</text>
<text x="169.4" y="238.3">T_5</text>
<text x="169.4" y="234.8">E_4</text>
<text x="226.5" y="234.7">T_6</text>
<text x="226.5" y="238.2">E_5</text>
<text x="10.7" y="263">T_3</text>
<text x="53" y="263">T_6</text>
<text x="97.1" y="263">T_9</text>
<text x="10.7" y="266.5">E_3</text>
<text x="53" y="266.5">E_6</text>
<text x="97.1" y="266.5">E_9</text>
</g>
<g font-size="3.9" fill="#800">
<text x="250.5" y="261">TITLE:</text>
<text x="379.1" y="265.7">REV:</text>
<text x="287.4" y="275.2">Company:</text>
<text x="378.7" y="275.8">Sheet: 1/1</text>
<text x="287.4" y="282.9">Date:</text>
<text x="336.4" y="283">Drawn By: Zubair</text>
</g>
<g font-size="3.2" fill="#800">
<text x="41.6" y="6.8">1</text>
<text x="110.8" y="6.8">2</text>
<text x="179.9" y="6.8">3</text>
<text x="249.1" y="6.8">4</text>
<text x="318.2" y="6.8">5</text>
<text x="4.1" y="41.9">A</text>
<text x="405.9" y="41.9">A</text>
<text x="4.1" y="111.1">B</text>
<text x="405.9" y="111.1">B</text>
<text x="4.1" y="180.2">C</text>
<text x="405.9" y="180.2">C</text>
<text x="4.1" y="249.4">D</text>
<text x="405.9" y="249.4">D</text>
<text x="41.6" y="287.7">1</text>
<text x="110.8" y="287.7">2</text>
<text x="179.9" y="287.7">3</text>
<text x="249.1" y="287.7">4</text>
<text x="318.2" y="287.7">5</text>
</g>
<g font-size="3.2" fill="#000080">
<text x="72" y="22.1">U20</text>
<text x="142.5" y="21.1">R18</text>
<text x="176" y="22.4">CYMOC3041</text>
<text x="176" y="19.2">U13</text>
<text x="209.6" y="21.1">R17</text>
<text x="285.4" y="22.9">R1</text>
<text x="318.9" y="21">U2</text>
<text x="352.4" y="22.9">R2</text>
<text x="72" y="25.5">KY-037 Jalur 1</text>
<text x="142.5" y="24.3">330</text>
<text x="209.6" y="24.3">360</text>
<text x="242.7" y="27.7">LAMPU 6</text>
<text x="242.7" y="24.6">U12</text>
<text x="285.4" y="26.1">330</text>
<text x="318.9" y="24.2">CYMOC3041</text>
<text x="352.4" y="26.1">360</text>
<text x="385.6" y="29.5">LAMPU 1</text>
<text x="385.6" y="26.4">U3</text>
<text x="228.2" y="35.4">Q6</text>
<text x="228.2" y="38.5">BT136</text>
<text x="371.1" y="40.2">BT136</text>
<text x="371.1" y="37.1">Q1</text>
<text x="209.6" y="45.9">R16</text>
<text x="352.4" y="47.6">R3</text>
<text x="72" y="53.8">KY-037 Jalur 2</text>
<text x="72" y="50.4">U21</text>
<text x="208.9" y="49.4">360</text>
<text x="351.8" y="51.2">360</text>
<text x="142.5" y="59.9">R21</text>
<text x="176" y="58">U15</text>
<text x="209.6" y="59.9">R20</text>
<text x="142.5" y="63.1">330</text>
<text x="176" y="61.2">CYMOC3041</text>
<text x="209.6" y="63.1">360</text>
<text x="242.7" y="63.4">U14</text>
<text x="285.4" y="63.5">R6</text>
<text x="318.9" y="64.8">CYMOC3041</text>
<text x="318.9" y="61.5">U5</text>
<text x="352.4" y="63.5">R5</text>
<text x="242.7" y="66.5">LAMPU 7</text>
<text x="285.4" y="66.6">330</text>
<text x="352.4" y="66.6">360</text>
<text x="385.6" y="70.1">LAMPU 2</text>
<text x="385.6" y="67">U4</text>
<text x="228.2" y="77.3">BT136</text>
<text x="228.2" y="74.2">Q7</text>
<text x="371.1" y="77.7">Q2</text>
<text x="72" y="82">KY-037 Jalur 3</text>
<text x="72" y="78.6">U22</text>
<text x="371.1" y="80.8">BT136</text>
<text x="208.9" y="88.2">360</text>
<text x="209.6" y="84.7">R19</text>
<text x="352.4" y="88.2">R4</text>
<text x="351.8" y="91.7">360</text>
<text x="142.5" y="101.9">330</text>
<text x="142.5" y="98.7">R24</text>
<text x="176" y="100.1">CYMOC3041</text>
<text x="176" y="96.8">U17</text>
<text x="209.6" y="101.9">360</text>
<text x="209.6" y="98.7">R23</text>
<text x="242.7" y="105.4">LAMPU 8</text>
<text x="242.7" y="102.2">U16</text>
<text x="285.4" y="107.2">330</text>
<text x="285.4" y="104">R9</text>
<text x="318.9" y="105.3">CYMOC3041</text>
<text x="318.9" y="102.1">U7</text>
<text x="352.4" y="107.2">360</text>
<text x="352.4" y="104">R8</text>
<text x="385.6" y="107.5">U6</text>
<text x="228.2" y="113">Q8</text>
<text x="385.6" y="110.6">LAMPU 3</text>
<text x="228.2" y="116.1">BT136</text>
<text x="371.1" y="118.3">Q3</text>
<text x="209.6" y="123.5">R22</text>
<text x="371.1" y="121.4">BT136</text>
<text x="59" y="130.5">CN1</text>
<text x="208.9" y="127">360</text>
<text x="352.4" y="128.8">R7</text>
<text x="58.3" y="133.6">IDC 2X8 PIN</text>
<text x="142.5" y="137.5">R27</text>
<text x="176" y="135.6">U19</text>
<text x="209.6" y="137.5">R26</text>
<text x="351.8" y="132.3">360</text>
<text x="142.5" y="140.7">330</text>
<text x="176" y="138.9">CYMOC3041</text>
<text x="209.6" y="140.7">360</text>
<text x="242.7" y="141">U18</text>
<text x="285.4" y="142.8">R12</text>
<text x="318.9" y="140.9">U9</text>
<text x="352.4" y="142.8">R11</text>
<text x="242.7" y="144.2">LAMPU 9</text>
<text x="285.4" y="146">330</text>
<text x="318.9" y="144.1">CYMOC3041</text>
<text x="352.4" y="146">360</text>
<text x="385.6" y="149.5">LAMPU 4</text>
<text x="385.6" y="146.3">U8</text>
<text x="228.2" y="154.9">BT136</text>
<text x="228.2" y="151.8">Q9</text>
<text x="371.1" y="160.2">BT136</text>
<text x="371.1" y="157.1">Q4</text>
<text x="208.9" y="165.8">360</text>
<text x="209.6" y="162.3">R25</text>
<text x="352.4" y="167.6">R10</text>
<text x="351.8" y="171.1">360</text>
<text x="318.9" y="179.7">U11</text>
<text x="285.4" y="184.8">330</text>
<text x="285.4" y="181.6">R15</text>
<text x="318.9" y="183">CYMOC3041</text>
<text x="352.4" y="184.8">360</text>
<text x="352.4" y="181.6">R14</text>
<text x="385.6" y="185.1">U10</text>
<text x="38.9" y="190.4">U24</text>
<text x="83" y="190.4">U27</text>
<text x="127.1" y="190.4">U30</text>
<text x="385.6" y="188.3">LAMPU 5</text>
<text x="38.9" y="193.6">ULTRA 1</text>
<text x="83" y="193.6">ULTRA 4</text>
<text x="127.1" y="193.6">ULTRA 7</text>
<text x="199" y="197.5">U33</text>
<text x="371.1" y="195.9">Q5</text>
<text x="199" y="200.4">IDC 2X10 PIN</text>
<text x="371.1" y="199">BT136</text>
<text x="351.8" y="209.9">360</text>
<text x="352.4" y="206.4">R13</text>
<text x="38.9" y="220.4">U25</text>
<text x="83" y="220.4">U28</text>
<text x="127.1" y="220.4">U31</text>
<text x="38.9" y="223.6">ULTRA 2</text>
<text x="83" y="223.6">ULTRA 5</text>
<text x="127.1" y="223.6">ULTRA 8</text>
<text x="274.3" y="227.6">U23</text>
<text x="311.9" y="227.2">LM2596</text>
<text x="311.9" y="224">U1</text>
<text x="274.3" y="230.7">VIN</text>
<text x="348.9" y="239.1">1N4002</text>
<text x="348.9" y="235.9">D1</text>
<text x="375.5" y="239.6">10uf</text>
<text x="375.5" y="236.4">C1</text>
<text x="38.9" y="250.4">U26</text>
<text x="83" y="250.4">U29</text>
<text x="127.1" y="250.4">U32</text>
<text x="38.9" y="253.6">ULTRA 3</text>
<text x="83" y="253.6">ULTRA 6</text>
<text x="127.1" y="253.6">ULTRA 9</text>
</g>
<g font-size="3.2" fill="#00f">
<text x="158.5" y="26.8">1</text>
<text x="195.8" y="26.8">6</text>
<text x="301.4" y="28.5">1</text>
<text x="338.7" y="28.5">6</text>
<text x="52.5" y="30.3">1</text>
<text x="52.5" y="33.8">2</text>
<text x="56" y="32.1">A0</text>
<text x="56" y="35.6">G</text>
<text x="158.5" y="33.8">2</text>
<text x="188.7" y="35.2">NC</text>
<text x="195.8" y="33.8">5</text>
<text x="241.2" y="32.1">1</text>
<text x="241.2" y="35.6">2</text>
<text x="244.7" y="33.8">1</text>
<text x="301.4" y="35.6">2</text>
<text x="338.7" y="35.6">5</text>
<text x="384.1" y="33.8">1</text>
<text x="387.6" y="35.6">1</text>
<text x="52.5" y="37.4">3</text>
<text x="52.5" y="40.9">4</text>
<text x="56" y="39.1">+</text>
<text x="158.5" y="40.9">3</text>
<text x="195.8" y="40.9">4</text>
<text x="244.7" y="37.4">2</text>
<text x="331.6" y="37">NC</text>
<text x="384.1" y="37.4">2</text>
<text x="387.6" y="39.1">2</text>
<text x="56" y="42.7">D0</text>
<text x="163" y="42.3">NC</text>
<text x="301.4" y="42.7">3</text>
<text x="305.9" y="44.1">NC</text>
<text x="338.7" y="42.7">4</text>
<text x="52.5" y="58.5">1</text>
<text x="52.5" y="62.1">2</text>
<text x="52.5" y="65.6">3</text>
<text x="56" y="60.3">A0</text>
<text x="56" y="63.8">G</text>
<text x="158.5" y="65.6">1</text>
<text x="195.8" y="65.6">6</text>
<text x="52.5" y="69.1">4</text>
<text x="56" y="67.3">+</text>
<text x="56" y="70.9">D0</text>
<text x="241.2" y="70.9">1</text>
<text x="301.4" y="69.1">1</text>
<text x="338.7" y="69.1">6</text>
<text x="158.5" y="72.6">2</text>
<text x="188.7" y="74">NC</text>
<text x="195.8" y="72.6">5</text>
<text x="241.2" y="74.4">2</text>
<text x="244.7" y="72.6">1</text>
<text x="244.7" y="76.2">2</text>
<text x="301.4" y="76.2">2</text>
<text x="331.6" y="77.6">NC</text>
<text x="338.7" y="76.2">5</text>
<text x="384.1" y="74.4">1</text>
<text x="384.1" y="77.9">2</text>
<text x="387.6" y="76.2">1</text>
<text x="158.5" y="79.7">3</text>
<text x="163" y="81.1">NC</text>
<text x="195.8" y="79.7">4</text>
<text x="301.4" y="83.2">3</text>
<text x="338.7" y="83.2">4</text>
<text x="387.6" y="79.7">2</text>
<text x="52.5" y="86.7">1</text>
<text x="56" y="88.5">A0</text>
<text x="305.9" y="84.6">NC</text>
<text x="52.5" y="90.3">2</text>
<text x="52.5" y="93.8">3</text>
<text x="56" y="92">G</text>
<text x="56" y="95.6">+</text>
<text x="52.5" y="97.3">4</text>
<text x="56" y="99.1">D0</text>
<text x="158.5" y="104.4">1</text>
<text x="195.8" y="104.4">6</text>
<text x="158.5" y="111.4">2</text>
<text x="188.7" y="112.9">NC</text>
<text x="195.8" y="111.4">5</text>
<text x="241.2" y="109.7">1</text>
<text x="241.2" y="113.2">2</text>
<text x="244.7" y="111.4">1</text>
<text x="301.4" y="109.7">1</text>
<text x="338.7" y="109.7">6</text>
<text x="158.5" y="118.5">3</text>
<text x="163" y="119.9">NC</text>
<text x="195.8" y="118.5">4</text>
<text x="244.7" y="115">2</text>
<text x="301.4" y="116.7">2</text>
<text x="331.6" y="118.1">NC</text>
<text x="338.7" y="116.7">5</text>
<text x="384.1" y="115">1</text>
<text x="384.1" y="118.5">2</text>
<text x="387.6" y="116.7">1</text>
<text x="301.4" y="123.8">3</text>
<text x="305.9" y="125.2">NC</text>
<text x="338.7" y="123.8">4</text>
<text x="387.6" y="120.3">2</text>
<text x="52.5" y="137.9">1</text>
<text x="69" y="137.9">2</text>
<text x="52.5" y="141.4">3</text>
<text x="56" y="139.7">1</text>
<text x="56" y="143.2">3</text>
<text x="65.5" y="143.2">4</text>
<text x="65.5" y="139.7">2</text>
<text x="69" y="141.4">4</text>
<text x="158.5" y="143.2">1</text>
<text x="195.8" y="143.2">6</text>
<text x="52.5" y="145">5</text>
<text x="52.5" y="148.5">7</text>
<text x="56" y="146.7">5</text>
<text x="65.5" y="146.7">6</text>
<text x="69" y="148.5">8</text>
<text x="69" y="145">6</text>
<text x="241.2" y="148.5">1</text>
<text x="301.4" y="148.5">1</text>
<text x="338.7" y="148.5">6</text>
<text x="50.5" y="155.5">11</text>
<text x="52.5" y="152">9</text>
<text x="56" y="150.2">7</text>
<text x="56" y="153.8">9</text>
<text x="63.5" y="153.8">10</text>
<text x="65.5" y="150.2">8</text>
<text x="69" y="155.5">12</text>
<text x="69" y="152">10</text>
<text x="158.5" y="150.2">2</text>
<text x="188.7" y="151.7">NC</text>
<text x="195.8" y="150.2">5</text>
<text x="241.2" y="152">2</text>
<text x="244.7" y="150.2">1</text>
<text x="244.7" y="153.8">2</text>
<text x="301.4" y="155.5">2</text>
<text x="338.7" y="155.5">5</text>
<text x="384.1" y="153.8">1</text>
<text x="387.6" y="155.5">1</text>
<text x="50.5" y="159.1">13</text>
<text x="56" y="157.3">11</text>
<text x="56" y="160.8">13</text>
<text x="63.5" y="160.8">14</text>
<text x="63.5" y="157.3">12</text>
<text x="69" y="159.1">14</text>
<text x="158.5" y="157.3">3</text>
<text x="163" y="158.7">NC</text>
<text x="195.8" y="157.3">4</text>
<text x="331.6" y="157">NC</text>
<text x="384.1" y="157.3">2</text>
<text x="387.6" y="159.1">2</text>
<text x="50.5" y="162.6">15</text>
<text x="56" y="164.4">15</text>
<text x="63.5" y="164.4">16</text>
<text x="69" y="162.6">16</text>
<text x="301.4" y="162.6">3</text>
<text x="305.9" y="164">NC</text>
<text x="338.7" y="162.6">4</text>
<text x="301.4" y="187.3">1</text>
<text x="338.7" y="187.3">6</text>
<text x="301.4" y="194.3">2</text>
<text x="331.6" y="195.8">NC</text>
<text x="338.7" y="194.3">5</text>
<text x="384.1" y="192.6">1</text>
<text x="384.1" y="196.1">2</text>
<text x="387.6" y="194.3">1</text>
<text x="387.6" y="197.9">2</text>
<text x="301.4" y="201.4">3</text>
<text x="305.9" y="202.8">NC</text>
<text x="338.7" y="201.4">4</text>
<text x="190.2" y="208.3">3</text>
<text x="190.2" y="204.8">1</text>
<text x="194.7" y="209.7">3</text>
<text x="194.7" y="206.2">1</text>
<text x="205.4" y="209.7">4</text>
<text x="205.4" y="206.2">2</text>
<text x="209.9" y="208.3">4</text>
<text x="209.9" y="204.8">2</text>
<text x="190.2" y="215.3">7</text>
<text x="190.2" y="211.8">5</text>
<text x="194.7" y="213.2">5</text>
<text x="205.4" y="213.2">6</text>
<text x="209.9" y="215.3">8</text>
<text x="209.9" y="211.8">6</text>
<text x="190.2" y="218.9">9</text>
<text x="194.7" y="220.3">9</text>
<text x="194.7" y="216.7">7</text>
<text x="203.4" y="220.3">10</text>
<text x="205.4" y="216.7">8</text>
<text x="209.9" y="218.9">10</text>
<text x="188.2" y="225.9">13</text>
<text x="188.2" y="222.4">11</text>
<text x="194.7" y="227.3">13</text>
<text x="194.7" y="223.8">11</text>
<text x="203.4" y="227.3">14</text>
<text x="203.4" y="223.8">12</text>
<text x="209.9" y="225.9">14</text>
<text x="209.9" y="222.4">12</text>
<text x="188.2" y="233">17</text>
<text x="188.2" y="229.4">15</text>
<text x="194.7" y="230.9">15</text>
<text x="203.4" y="230.9">16</text>
<text x="209.9" y="233">18</text>
<text x="209.9" y="229.4">16</text>
<text x="290.8" y="231.4">3</text>
<text x="295.3" y="232.8">GND</text>
<text x="325.4" y="232.8">GND</text>
<text x="335.1" y="231.4">2</text>
<text x="188.2" y="236.5">19</text>
<text x="194.7" y="237.9">19</text>
<text x="194.7" y="234.4">17</text>
<text x="203.4" y="237.9">20</text>
<text x="203.4" y="234.4">18</text>
<text x="209.9" y="236.5">20</text>
<text x="275.4" y="236.7">2</text>
<text x="278.9" y="238.4">1</text>
<text x="278.9" y="234.9">2</text>
<text x="275.4" y="240.2">1</text>
<text x="290.8" y="242">4</text>
<text x="295.3" y="243.4">VIN</text>
<text x="326" y="243.4">VOT</text>
<text x="335.1" y="242">1</text>
</g>
<g font-size="3.2" fill="#8d2323">
<text x="34.7" y="197.9">1</text>
<text x="78.8" y="197.9">1</text>
<text x="122.9" y="197.9">1</text>
<text x="34.7" y="201.4">2</text>
<text x="39.9" y="199.3">VCC</text>
<text x="39.9" y="202.8">TRIG</text>
<text x="78.8" y="201.4">2</text>
<text x="84" y="199.3">VCC</text>
<text x="84" y="202.8">TRIG</text>
<text x="122.9" y="201.4">2</text>
<text x="128.1" y="199.3">VCC</text>
<text x="128.1" y="202.8">TRIG</text>
<text x="34.7" y="204.9">3</text>
<text x="34.7" y="208.5">4</text>
<text x="39.9" y="206.3">ECHO</text>
<text x="39.9" y="209.9">GND</text>
<text x="78.8" y="204.9">3</text>
<text x="78.8" y="208.5">4</text>
<text x="84" y="206.3">ECHO</text>
<text x="84" y="209.9">GND</text>
<text x="122.9" y="204.9">3</text>
<text x="122.9" y="208.5">4</text>
<text x="128.1" y="206.3">ECHO</text>
<text x="128.1" y="209.9">GND</text>
<text x="34.7" y="227.9">1</text>
<text x="78.8" y="227.9">1</text>
<text x="122.9" y="227.9">1</text>
<text x="34.7" y="231.4">2</text>
<text x="39.9" y="229.3">VCC</text>
<text x="39.9" y="232.8">TRIG</text>
<text x="78.8" y="231.4">2</text>
<text x="84" y="229.3">VCC</text>
<text x="84" y="232.8">TRIG</text>
<text x="122.9" y="231.4">2</text>
<text x="128.1" y="229.3">VCC</text>
<text x="128.1" y="232.8">TRIG</text>
<text x="34.7" y="234.9">3</text>
<text x="34.7" y="238.4">4</text>
<text x="39.9" y="236.3">ECHO</text>
<text x="39.9" y="239.9">GND</text>
<text x="78.8" y="234.9">3</text>
<text x="78.8" y="238.4">4</text>
<text x="84" y="236.3">ECHO</text>
<text x="84" y="239.9">GND</text>
<text x="122.9" y="234.9">3</text>
<text x="122.9" y="238.4">4</text>
<text x="128.1" y="236.3">ECHO</text>
<text x="128.1" y="239.9">GND</text>
<text x="34.7" y="257.8">1</text>
<text x="78.8" y="257.8">1</text>
<text x="122.9" y="257.8">1</text>
<text x="34.7" y="261.4">2</text>
<text x="39.9" y="259.3">VCC</text>
<text x="39.9" y="262.8">TRIG</text>
<text x="78.8" y="261.4">2</text>
<text x="84" y="259.3">VCC</text>
<text x="84" y="262.8">TRIG</text>
<text x="122.9" y="261.4">2</text>
<text x="128.1" y="259.3">VCC</text>
<text x="128.1" y="262.8">TRIG</text>
<text x="34.7" y="264.9">3</text>
<text x="34.7" y="268.4">4</text>
<text x="39.9" y="266.3">ECHO</text>
<text x="39.9" y="269.8">GND</text>
<text x="78.8" y="264.9">3</text>
<text x="78.8" y="268.4">4</text>
<text x="84" y="266.3">ECHO</text>
<text x="84" y="269.8">GND</text>
<text x="122.9" y="264.9">3</text>
<text x="122.9" y="268.4">4</text>
<text x="128.1" y="266.3">ECHO</text>
<text x="128.1" y="269.8">GND</text>
</g>
</svg>
